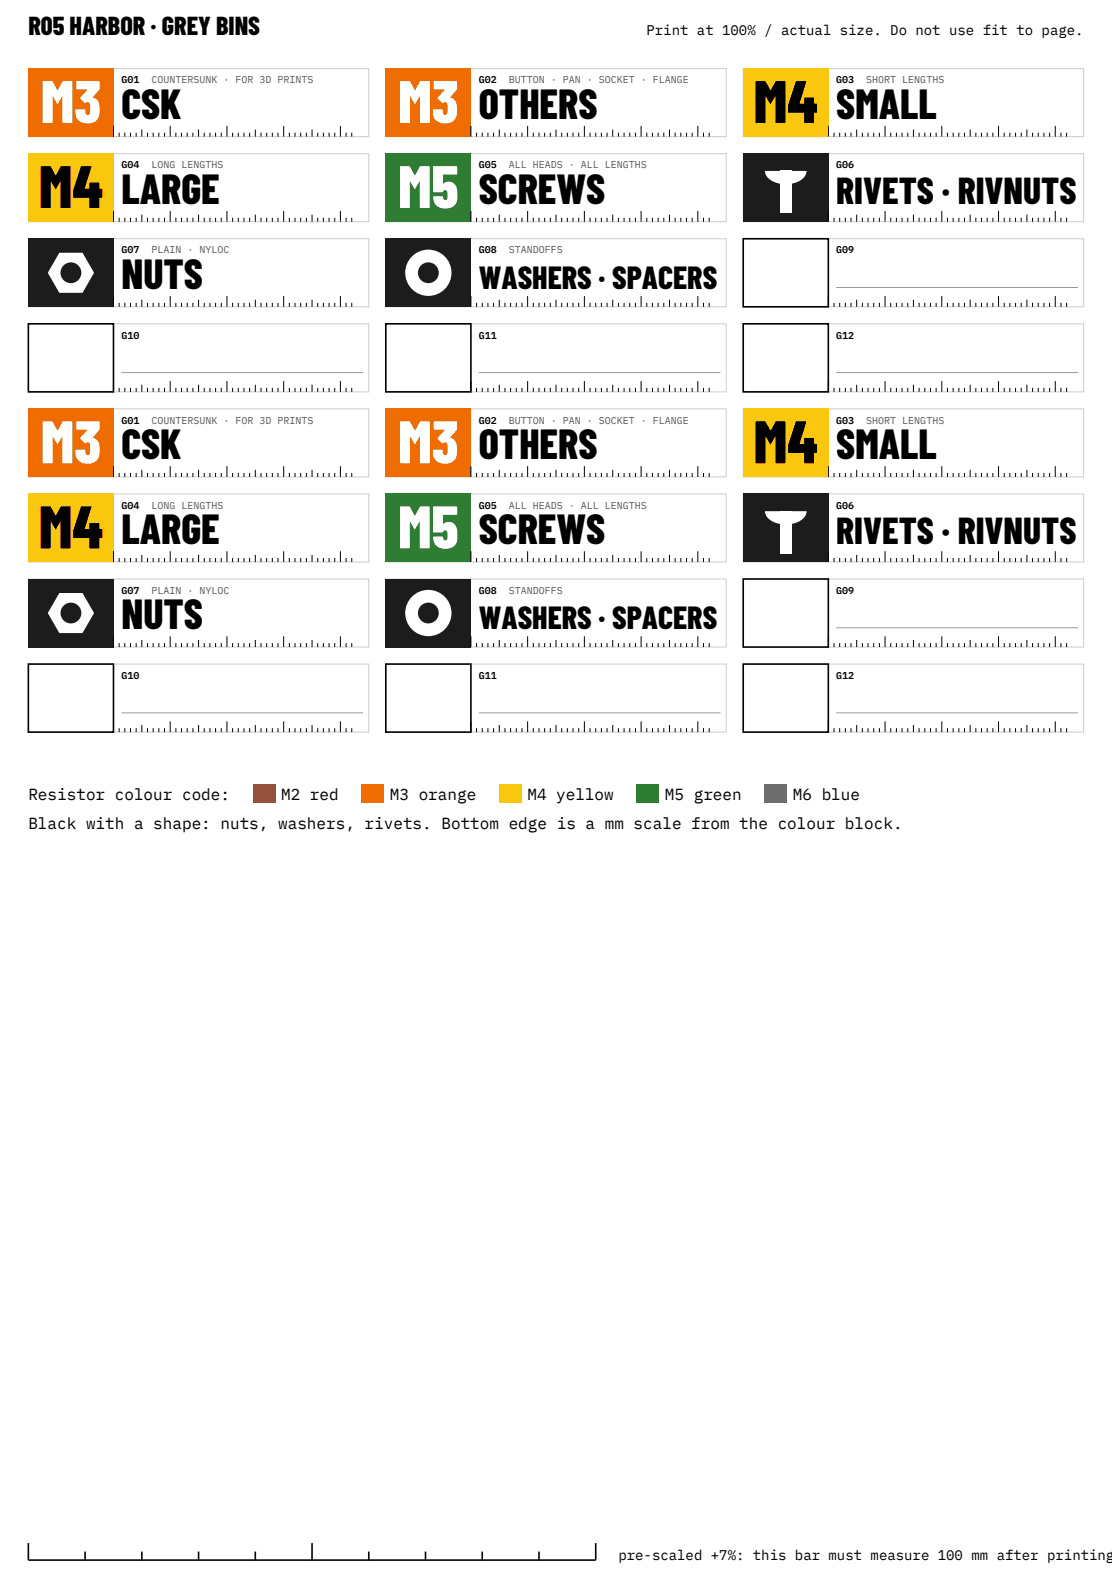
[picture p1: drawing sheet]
<svg xmlns="http://www.w3.org/2000/svg" width="210mm" height="297mm" viewBox="0 0 210 297" stroke-linecap="round" stroke-linejoin="round" font-family="sans-serif">
<path d="M5.4 13h64.2v12.8h-64.2z" fill="none" stroke="#ccc" stroke-width=".19"/>
<path d="M5.4 13h16v12.8h-16z" fill-rule="evenodd" fill="#ef6c00"/>
<g fill="none" stroke="#000" stroke-width=".19">
<path d="M21.4 23.8v2M22.5 25.1v.7M23.6 25.1v.7M24.6 25.1v.7M25.7 25.1v.7M26.8 24.5v1.3M27.9 25.1v.7M28.9 25.1v.7M30 25.1v.7M31.1 25.1v.7M32.1 23.8v2M33.2 25.1v.7"/>
<path d="M34.3 25.1v.7M35.4 25.1v.7M36.4 25.1v.7M37.5 24.5v1.3M38.6 25.1v.7M39.6 25.1v.7M40.7 25.1v.7M41.8 25.1v.7M42.9 23.8v2M43.9 25.1v.7M45 25.1v.7M46.1 25.1v.7"/>
<path d="M47.1 25.1v.7M48.2 24.5v1.3M49.3 25.1v.7M50.4 25.1v.7M51.4 25.1v.7M52.5 25.1v.7M53.6 23.8v2M54.6 25.1v.7M55.7 25.1v.7M56.8 25.1v.7M57.9 25.1v.7M58.9 24.5v1.3"/>
<path d="M60 25.1v.7M61.1 25.1v.7M62.1 25.1v.7M63.2 25.1v.7M64.3 23.8v2M65.4 25.1v.7M66.4 25.1v.7"/>
</g>
<path d="M72.9 13h64.2v12.8h-64.2z" fill="none" stroke="#ccc" stroke-width=".19"/>
<path d="M72.9 13h16v12.8h-16z" fill-rule="evenodd" fill="#ef6c00"/>
<g fill="none" stroke="#000" stroke-width=".19">
<path d="M88.9 23.8v2M90 25.1v.7M91.1 25.1v.7M92.1 25.1v.7M93.2 25.1v.7M94.3 24.5v1.3M95.4 25.1v.7M96.4 25.1v.7M97.5 25.1v.7M98.6 25.1v.7M99.6 23.8v2M100.7 25.1v.7"/>
<path d="M101.8 25.1v.7M102.9 25.1v.7M103.9 25.1v.7M105 24.5v1.3M106.1 25.1v.7M107.1 25.1v.7M108.2 25.1v.7M109.3 25.1v.7M110.4 23.8v2M111.4 25.1v.7M112.5 25.1v.7M113.6 25.1v.7"/>
<path d="M114.6 25.1v.7M115.7 24.5v1.3M116.8 25.1v.7M117.9 25.1v.7M118.9 25.1v.7M120 25.1v.7M121.1 23.8v2M122.1 25.1v.7M123.2 25.1v.7M124.3 25.1v.7M125.4 25.1v.7M126.4 24.5v1.3"/>
<path d="M127.5 25.1v.7M128.6 25.1v.7M129.6 25.1v.7M130.7 25.1v.7M131.8 23.8v2M132.9 25.1v.7M133.9 25.1v.7"/>
</g>
<path d="M140.4 13h64.2v12.8h-64.2z" fill="none" stroke="#ccc" stroke-width=".19"/>
<path d="M140.4 13h16v12.8h-16z" fill-rule="evenodd" fill="#f9c80e"/>
<g fill="none" stroke="#000" stroke-width=".19">
<path d="M156.4 23.8v2M157.5 25.1v.7M158.6 25.1v.7M159.6 25.1v.7M160.7 25.1v.7M161.8 24.5v1.3M162.9 25.1v.7M163.9 25.1v.7M165 25.1v.7M166.1 25.1v.7M167.1 23.8v2M168.2 25.1v.7"/>
<path d="M169.3 25.1v.7M170.4 25.1v.7M171.4 25.1v.7M172.5 24.5v1.3M173.6 25.1v.7M174.6 25.1v.7M175.7 25.1v.7M176.8 25.1v.7M177.9 23.8v2M178.9 25.1v.7M180 25.1v.7M181.1 25.1v.7"/>
<path d="M182.1 25.1v.7M183.2 24.5v1.3M184.3 25.1v.7M185.4 25.1v.7M186.4 25.1v.7M187.5 25.1v.7M188.6 23.8v2M189.6 25.1v.7M190.7 25.1v.7M191.8 25.1v.7M192.9 25.1v.7M193.9 24.5v1.3"/>
<path d="M195 25.1v.7M196.1 25.1v.7M197.1 25.1v.7M198.2 25.1v.7M199.3 23.8v2M200.4 25.1v.7M201.4 25.1v.7"/>
</g>
<path d="M5.4 29h64.2v12.9h-64.2z" fill="none" stroke="#ccc" stroke-width=".19"/>
<path d="M5.4 29h16v12.9h-16z" fill-rule="evenodd" fill="#f9c80e"/>
<g fill="none" stroke="#000" stroke-width=".19">
<path d="M21.4 39.9v2M32.1 39.9v2M42.9 39.9v2M53.6 39.9v2M64.3 39.9v2M22.5 41.1v.8M23.6 41.1v.8M24.6 41.1v.8M25.7 41.1v.8M26.8 40.6v1.3M27.9 41.1v.8M28.9 41.1v.8"/>
<path d="M30 41.1v.8M31.1 41.1v.8M33.2 41.1v.8M34.3 41.1v.8M35.4 41.1v.8M36.4 41.1v.8M37.5 40.6v1.3M38.6 41.1v.8M39.6 41.1v.8M40.7 41.1v.8M41.8 41.1v.8M43.9 41.1v.8"/>
<path d="M45 41.1v.8M46.1 41.1v.8M47.1 41.1v.8M48.2 40.6v1.3M49.3 41.1v.8M50.4 41.1v.8M51.4 41.1v.8M52.5 41.1v.8M54.6 41.1v.8M55.7 41.1v.8M56.8 41.1v.8M57.9 41.1v.8"/>
<path d="M58.9 40.6v1.3M60 41.1v.8M61.1 41.1v.8M62.1 41.1v.8M63.2 41.1v.8M65.4 41.1v.8M66.4 41.1v.8"/>
</g>
<path d="M72.9 29h64.2v12.9h-64.2z" fill="none" stroke="#ccc" stroke-width=".19"/>
<path d="M72.9 29h16v12.9h-16z" fill-rule="evenodd" fill="#2e7d32"/>
<g fill="none" stroke="#000" stroke-width=".19">
<path d="M88.9 39.9v2M99.6 39.9v2M110.4 39.9v2M121.1 39.9v2M131.8 39.9v2M90 41.1v.8M91.1 41.1v.8M92.1 41.1v.8M93.2 41.1v.8M94.3 40.6v1.3M95.4 41.1v.8M96.4 41.1v.8"/>
<path d="M97.5 41.1v.8M98.6 41.1v.8M100.7 41.1v.8M101.8 41.1v.8M102.9 41.1v.8M103.9 41.1v.8M105 40.6v1.3M106.1 41.1v.8M107.1 41.1v.8M108.2 41.1v.8M109.3 41.1v.8M111.4 41.1v.8"/>
<path d="M112.5 41.1v.8M113.6 41.1v.8M114.6 41.1v.8M115.7 40.6v1.3M116.8 41.1v.8M117.9 41.1v.8M118.9 41.1v.8M120 41.1v.8M122.1 41.1v.8M123.2 41.1v.8M124.3 41.1v.8M125.4 41.1v.8"/>
<path d="M126.4 40.6v1.3M127.5 41.1v.8M128.6 41.1v.8M129.6 41.1v.8M130.7 41.1v.8M132.9 41.1v.8M133.9 41.1v.8"/>
</g>
<path d="M140.4 29h64.2v12.9h-64.2z" fill="none" stroke="#ccc" stroke-width=".19"/>
<path d="M140.4 29h16v12.9h-16z" fill-rule="evenodd" fill="#1c1c1c"/>
<g fill="#fff">
<path d="M144.5 32.3h7.8a2.79 2.79 0 0 1-2.4 2.3 4.9 4.9 0 0 1-5.1-1.3z" fill-rule="evenodd"/>
<path d="M147.3 32.2h2.2v8.1h-2.2z" fill-rule="evenodd"/>
</g>
<g fill="none" stroke="#000" stroke-width=".19">
<path d="M156.4 39.9v2M167.1 39.9v2M177.9 39.9v2M188.6 39.9v2M199.3 39.9v2M157.5 41.1v.8M158.6 41.1v.8M159.6 41.1v.8M160.7 41.1v.8M161.8 40.6v1.3M162.9 41.1v.8M163.9 41.1v.8"/>
<path d="M165 41.1v.8M166.1 41.1v.8M168.2 41.1v.8M169.3 41.1v.8M170.4 41.1v.8M171.4 41.1v.8M172.5 40.6v1.3M173.6 41.1v.8M174.6 41.1v.8M175.7 41.1v.8M176.8 41.1v.8M178.9 41.1v.8"/>
<path d="M180 41.1v.8M181.1 41.1v.8M182.1 41.1v.8M183.2 40.6v1.3M184.3 41.1v.8M185.4 41.1v.8M186.4 41.1v.8M187.5 41.1v.8M189.6 41.1v.8M190.7 41.1v.8M191.8 41.1v.8M192.9 41.1v.8"/>
<path d="M193.9 40.6v1.3M195 41.1v.8M196.1 41.1v.8M197.1 41.1v.8M198.2 41.1v.8M200.4 41.1v.8M201.4 41.1v.8"/>
</g>
<path d="M5.4 45.1h64.2v12.9h-64.2z" fill="none" stroke="#ccc" stroke-width=".19"/>
<path d="M5.4 45.1h16v12.9h-16z" fill-rule="evenodd" fill="#1c1c1c"/>
<path d="M11.2 47.7l-2.2 3.8 2.2 3.8h4.4l2.2-3.8-2.2-3.8zM11.4 51.5a2 2 0 0 0 4 0 2 2 0 0 0-4 0z" fill-rule="evenodd" fill="#fff"/>
<g fill="none" stroke="#000" stroke-width=".19">
<path d="M21.4 55.9v2.1M22.5 57.2v.8M23.6 57.2v.8M24.6 57.2v.8M25.7 57.2v.8M26.8 56.6v1.4M27.9 57.2v.8M28.9 57.2v.8M30 57.2v.8M31.1 57.2v.8M32.1 55.9v2.1M33.2 57.2v.8"/>
<path d="M34.3 57.2v.8M35.4 57.2v.8M36.4 57.2v.8M37.5 56.6v1.4M38.6 57.2v.8M39.6 57.2v.8M40.7 57.2v.8M41.8 57.2v.8M42.9 55.9v2.1M43.9 57.2v.8M45 57.2v.8M46.1 57.2v.8"/>
<path d="M47.1 57.2v.8M48.2 56.6v1.4M49.3 57.2v.8M50.4 57.2v.8M51.4 57.2v.8M52.5 57.2v.8M53.6 55.9v2.1M54.6 57.2v.8M55.7 57.2v.8M56.8 57.2v.8M57.9 57.2v.8M58.9 56.6v1.4"/>
<path d="M60 57.2v.8M61.1 57.2v.8M62.1 57.2v.8M63.2 57.2v.8M64.3 55.9v2.1M65.4 57.2v.8M66.4 57.2v.8"/>
</g>
<path d="M72.9 45.1h64.2v12.9h-64.2z" fill="none" stroke="#ccc" stroke-width=".19"/>
<path d="M72.9 45.1h16v12.9h-16z" fill-rule="evenodd" fill="#1c1c1c"/>
<path d="M76.5 51.5a4.4 4.4 0 0 0 8.8 0 4.4 4.4 0 0 0-8.8 0zM78.9 51.5a2 2 0 0 0 4 0 2 2 0 0 0-4 0z" fill-rule="evenodd" fill="#fff"/>
<g fill="none" stroke="#000" stroke-width=".19">
<path d="M88.9 55.9v2.1M90 57.2v.8M91.1 57.2v.8M92.1 57.2v.8M93.2 57.2v.8M94.3 56.6v1.4M95.4 57.2v.8M96.4 57.2v.8M97.5 57.2v.8M98.6 57.2v.8M99.6 55.9v2.1M100.7 57.2v.8"/>
<path d="M101.8 57.2v.8M102.9 57.2v.8M103.9 57.2v.8M105 56.6v1.4M106.1 57.2v.8M107.1 57.2v.8M108.2 57.2v.8M109.3 57.2v.8M110.4 55.9v2.1M111.4 57.2v.8M112.5 57.2v.8M113.6 57.2v.8"/>
<path d="M114.6 57.2v.8M115.7 56.6v1.4M116.8 57.2v.8M117.9 57.2v.8M118.9 57.2v.8M120 57.2v.8M121.1 55.9v2.1M122.1 57.2v.8M123.2 57.2v.8M124.3 57.2v.8M125.4 57.2v.8M126.4 56.6v1.4"/>
<path d="M127.5 57.2v.8M128.6 57.2v.8M129.6 57.2v.8M130.7 57.2v.8M131.8 55.9v2.1M132.9 57.2v.8M133.9 57.2v.8M156.4 55.9v2.1M157.5 57.2v.8M158.6 57.2v.8M159.6 57.2v.8M160.7 57.2v.8"/>
<path d="M161.8 56.6v1.4M162.9 57.2v.8M163.9 57.2v.8M165 57.2v.8M166.1 57.2v.8M167.1 55.9v2.1M168.2 57.2v.8M169.3 57.2v.8M170.4 57.2v.8M171.4 57.2v.8M172.5 56.6v1.4M173.6 57.2v.8"/>
<path d="M174.6 57.2v.8M175.7 57.2v.8M176.8 57.2v.8M177.9 55.9v2.1M178.9 57.2v.8M180 57.2v.8M181.1 57.2v.8M182.1 57.2v.8M183.2 56.6v1.4M184.3 57.2v.8M185.4 57.2v.8M186.4 57.2v.8"/>
<path d="M187.5 57.2v.8M188.6 55.9v2.1M189.6 57.2v.8M190.7 57.2v.8M191.8 57.2v.8M192.9 57.2v.8M193.9 56.6v1.4M195 57.2v.8M196.1 57.2v.8M197.1 57.2v.8M198.2 57.2v.8M199.3 55.9v2.1"/>
<path d="M200.4 57.2v.8M201.4 57.2v.8M21.4 72v2M22.5 73.3v.7M23.6 73.3v.7M24.6 73.3v.7M25.7 73.3v.7M26.8 72.7v1.3M27.9 73.3v.7M28.9 73.3v.7M30 73.3v.7M31.1 73.3v.7"/>
<path d="M32.1 72v2M33.2 73.3v.7M34.3 73.3v.7M35.4 73.3v.7M36.4 73.3v.7M37.5 72.7v1.3M38.6 73.3v.7M39.6 73.3v.7M40.7 73.3v.7M41.8 73.3v.7M42.9 72v2M43.9 73.3v.7"/>
<path d="M45 73.3v.7M46.1 73.3v.7M47.1 73.3v.7M48.2 72.7v1.3M49.3 73.3v.7M50.4 73.3v.7M51.4 73.3v.7M52.5 73.3v.7M53.6 72v2M54.6 73.3v.7M55.7 73.3v.7M56.8 73.3v.7"/>
<path d="M57.9 73.3v.7M58.9 72.7v1.3M60 73.3v.7M61.1 73.3v.7M62.1 73.3v.7M63.2 73.3v.7M64.3 72v2M65.4 73.3v.7M66.4 73.3v.7M88.9 72v2M90 73.3v.7M91.1 73.3v.7"/>
<path d="M92.1 73.3v.7M93.2 73.3v.7M94.3 72.7v1.3M95.4 73.3v.7M96.4 73.3v.7M97.5 73.3v.7M98.6 73.3v.7M99.6 72v2M100.7 73.3v.7M101.8 73.3v.7M102.9 73.3v.7M103.9 73.3v.7"/>
<path d="M105 72.7v1.3M106.1 73.3v.7M107.1 73.3v.7M108.2 73.3v.7M109.3 73.3v.7M110.4 72v2M111.4 73.3v.7M112.5 73.3v.7M113.6 73.3v.7M114.6 73.3v.7M115.7 72.7v1.3M116.8 73.3v.7"/>
<path d="M117.9 73.3v.7M118.9 73.3v.7M120 73.3v.7M121.1 72v2M122.1 73.3v.7M123.2 73.3v.7M124.3 73.3v.7M125.4 73.3v.7M126.4 72.7v1.3M127.5 73.3v.7M128.6 73.3v.7M129.6 73.3v.7"/>
<path d="M130.7 73.3v.7M131.8 72v2M132.9 73.3v.7M133.9 73.3v.7M156.4 72v2M157.5 73.3v.7M158.6 73.3v.7M159.6 73.3v.7M160.7 73.3v.7M161.8 72.7v1.3M162.9 73.3v.7M163.9 73.3v.7"/>
<path d="M165 73.3v.7M166.1 73.3v.7M167.1 72v2M168.2 73.3v.7M169.3 73.3v.7M170.4 73.3v.7M171.4 73.3v.7M172.5 72.7v1.3M173.6 73.3v.7M174.6 73.3v.7M175.7 73.3v.7M176.8 73.3v.7"/>
<path d="M177.9 72v2M178.9 73.3v.7M180 73.3v.7M181.1 73.3v.7M182.1 73.3v.7M183.2 72.7v1.3M184.3 73.3v.7M185.4 73.3v.7M186.4 73.3v.7M187.5 73.3v.7M188.6 72v2M189.6 73.3v.7"/>
<path d="M190.7 73.3v.7M191.8 73.3v.7M192.9 73.3v.7M193.9 72.7v1.3M195 73.3v.7M196.1 73.3v.7M197.1 73.3v.7M198.2 73.3v.7M199.3 72v2M200.4 73.3v.7M201.4 73.3v.7"/>
</g>
<path d="M140.4 45.1h64.2v12.9h-64.2zM5.4 61.2h64.2v12.8h-64.2zM5.4 77.2h64.2v12.9h-64.2zM72.9 61.2h64.2v12.8h-64.2zM140.4 61.2h64.2v12.8h-64.2z" fill="none" stroke="#ccc" stroke-width=".19"/>
<path d="M140.4 45.1h16v12.9h-16zM5.4 61.2h16v12.8h-16zM72.9 61.2h16v12.8h-16zM140.4 61.2h16v12.8h-16z" fill="none" stroke="#000" stroke-width=".3"/>
<path d="M157.9 54.3h45.7M22.9 70.4h45.7M90.4 70.4h45.7M157.9 70.4h45.7" fill="none" stroke="#999" stroke-width=".19"/>
<path d="M5.4 77.2h16v12.9h-16z" fill-rule="evenodd" fill="#ef6c00"/>
<g fill="none" stroke="#000" stroke-width=".19">
<path d="M21.4 88.1v2M22.5 89.4v.7M23.6 89.4v.7M24.6 89.4v.7M25.7 89.4v.7M26.8 88.8v1.3M27.9 89.4v.7M28.9 89.4v.7M30 89.4v.7M31.1 89.4v.7M32.1 88.1v2M33.2 89.4v.7"/>
<path d="M34.3 89.4v.7M35.4 89.4v.7M36.4 89.4v.7M37.5 88.8v1.3M38.6 89.4v.7M39.6 89.4v.7M40.7 89.4v.7M41.8 89.4v.7M42.9 88.1v2M43.9 89.4v.7M45 89.4v.7M46.1 89.4v.7"/>
<path d="M47.1 89.4v.7M48.2 88.8v1.3M49.3 89.4v.7M50.4 89.4v.7M51.4 89.4v.7M52.5 89.4v.7M53.6 88.1v2M54.6 89.4v.7M55.7 89.4v.7M56.8 89.4v.7M57.9 89.4v.7M58.9 88.8v1.3"/>
<path d="M60 89.4v.7M61.1 89.4v.7M62.1 89.4v.7M63.2 89.4v.7M64.3 88.1v2M65.4 89.4v.7M66.4 89.4v.7"/>
</g>
<path d="M72.9 77.2h64.2v12.9h-64.2z" fill="none" stroke="#ccc" stroke-width=".19"/>
<path d="M72.9 77.2h16v12.9h-16z" fill-rule="evenodd" fill="#ef6c00"/>
<g fill="none" stroke="#000" stroke-width=".19">
<path d="M88.9 88.1v2M90 89.4v.7M91.1 89.4v.7M92.1 89.4v.7M93.2 89.4v.7M94.3 88.8v1.3M95.4 89.4v.7M96.4 89.4v.7M97.5 89.4v.7M98.6 89.4v.7M99.6 88.1v2M100.7 89.4v.7"/>
<path d="M101.8 89.4v.7M102.9 89.4v.7M103.9 89.4v.7M105 88.8v1.3M106.1 89.4v.7M107.1 89.4v.7M108.2 89.4v.7M109.3 89.4v.7M110.4 88.1v2M111.4 89.4v.7M112.5 89.4v.7M113.6 89.4v.7"/>
<path d="M114.6 89.4v.7M115.7 88.8v1.3M116.8 89.4v.7M117.9 89.4v.7M118.9 89.4v.7M120 89.4v.7M121.1 88.1v2M122.1 89.4v.7M123.2 89.4v.7M124.3 89.4v.7M125.4 89.4v.7M126.4 88.8v1.3"/>
<path d="M127.5 89.4v.7M128.6 89.4v.7M129.6 89.4v.7M130.7 89.4v.7M131.8 88.1v2M132.9 89.4v.7M133.9 89.4v.7"/>
</g>
<path d="M140.4 77.2h64.2v12.9h-64.2z" fill="none" stroke="#ccc" stroke-width=".19"/>
<path d="M140.4 77.2h16v12.9h-16z" fill-rule="evenodd" fill="#f9c80e"/>
<g fill="none" stroke="#000" stroke-width=".19">
<path d="M156.4 88.1v2M157.5 89.4v.7M158.6 89.4v.7M159.6 89.4v.7M160.7 89.4v.7M161.8 88.8v1.3M162.9 89.4v.7M163.9 89.4v.7M165 89.4v.7M166.1 89.4v.7M167.1 88.1v2M168.2 89.4v.7"/>
<path d="M169.3 89.4v.7M170.4 89.4v.7M171.4 89.4v.7M172.5 88.8v1.3M173.6 89.4v.7M174.6 89.4v.7M175.7 89.4v.7M176.8 89.4v.7M177.9 88.1v2M178.9 89.4v.7M180 89.4v.7M181.1 89.4v.7"/>
<path d="M182.1 89.4v.7M183.2 88.8v1.3M184.3 89.4v.7M185.4 89.4v.7M186.4 89.4v.7M187.5 89.4v.7M188.6 88.1v2M189.6 89.4v.7M190.7 89.4v.7M191.8 89.4v.7M192.9 89.4v.7M193.9 88.8v1.3"/>
<path d="M195 89.4v.7M196.1 89.4v.7M197.1 89.4v.7M198.2 89.4v.7M199.3 88.1v2M200.4 89.4v.7M201.4 89.4v.7"/>
</g>
<path d="M5.4 93.3h64.2v12.9h-64.2z" fill="none" stroke="#ccc" stroke-width=".19"/>
<path d="M5.4 93.3h16v12.9h-16z" fill-rule="evenodd" fill="#f9c80e"/>
<g fill="none" stroke="#000" stroke-width=".19">
<path d="M21.4 104.1v2.1M22.5 105.4v.8M23.6 105.4v.8M24.6 105.4v.8M25.7 105.4v.8M26.8 104.8v1.4M27.9 105.4v.8M28.9 105.4v.8M30 105.4v.8M31.1 105.4v.8M32.1 104.1v2.1M33.2 105.4v.8"/>
<path d="M34.3 105.4v.8M35.4 105.4v.8M36.4 105.4v.8M37.5 104.8v1.4M38.6 105.4v.8M39.6 105.4v.8M40.7 105.4v.8M41.8 105.4v.8M42.9 104.1v2.1M43.9 105.4v.8M45 105.4v.8M46.1 105.4v.8"/>
<path d="M47.1 105.4v.8M48.2 104.8v1.4M49.3 105.4v.8M50.4 105.4v.8M51.4 105.4v.8M52.5 105.4v.8M53.6 104.1v2.1M54.6 105.4v.8M55.7 105.4v.8M56.8 105.4v.8M57.9 105.4v.8M58.9 104.8v1.4"/>
<path d="M60 105.4v.8M61.1 105.4v.8M62.1 105.4v.8M63.2 105.4v.8M64.3 104.1v2.1M65.4 105.4v.8M66.4 105.4v.8"/>
</g>
<path d="M72.9 93.3h64.2v12.9h-64.2z" fill="none" stroke="#ccc" stroke-width=".19"/>
<path d="M72.9 93.3h16v12.9h-16z" fill-rule="evenodd" fill="#2e7d32"/>
<g fill="none" stroke="#000" stroke-width=".19">
<path d="M88.9 104.1v2.1M90 105.4v.8M91.1 105.4v.8M92.1 105.4v.8M93.2 105.4v.8M94.3 104.8v1.4M95.4 105.4v.8M96.4 105.4v.8M97.5 105.4v.8M98.6 105.4v.8M99.6 104.1v2.1M100.7 105.4v.8"/>
<path d="M101.8 105.4v.8M102.9 105.4v.8M103.9 105.4v.8M105 104.8v1.4M106.1 105.4v.8M107.1 105.4v.8M108.2 105.4v.8M109.3 105.4v.8M110.4 104.1v2.1M111.4 105.4v.8M112.5 105.4v.8M113.6 105.4v.8"/>
<path d="M114.6 105.4v.8M115.7 104.8v1.4M116.8 105.4v.8M117.9 105.4v.8M118.9 105.4v.8M120 105.4v.8M121.1 104.1v2.1M122.1 105.4v.8M123.2 105.4v.8M124.3 105.4v.8M125.4 105.4v.8M126.4 104.8v1.4"/>
<path d="M127.5 105.4v.8M128.6 105.4v.8M129.6 105.4v.8M130.7 105.4v.8M131.8 104.1v2.1M132.9 105.4v.8M133.9 105.4v.8"/>
</g>
<path d="M140.4 93.3h64.2v12.9h-64.2z" fill="none" stroke="#ccc" stroke-width=".19"/>
<path d="M140.4 93.3h16v12.9h-16z" fill-rule="evenodd" fill="#1c1c1c"/>
<g fill="#fff">
<path d="M144.5 96.6h7.8a2.79 2.79 0 0 1-2.4 2.3 4.9 4.9 0 0 1-5.1-1.3z" fill-rule="evenodd"/>
<path d="M147.3 96.5h2.2v8.1h-2.2z" fill-rule="evenodd"/>
</g>
<g fill="none" stroke="#000" stroke-width=".19">
<path d="M156.4 104.1v2.1M157.5 105.4v.8M158.6 105.4v.8M159.6 105.4v.8M160.7 105.4v.8M161.8 104.8v1.4M162.9 105.4v.8M163.9 105.4v.8M165 105.4v.8M166.1 105.4v.8M167.1 104.1v2.1M168.2 105.4v.8"/>
<path d="M169.3 105.4v.8M170.4 105.4v.8M171.4 105.4v.8M172.5 104.8v1.4M173.6 105.4v.8M174.6 105.4v.8M175.7 105.4v.8M176.8 105.4v.8M177.9 104.1v2.1M178.9 105.4v.8M180 105.4v.8M181.1 105.4v.8"/>
<path d="M182.1 105.4v.8M183.2 104.8v1.4M184.3 105.4v.8M185.4 105.4v.8M186.4 105.4v.8M187.5 105.4v.8M188.6 104.1v2.1M189.6 105.4v.8M190.7 105.4v.8M191.8 105.4v.8M192.9 105.4v.8M193.9 104.8v1.4"/>
<path d="M195 105.4v.8M196.1 105.4v.8M197.1 105.4v.8M198.2 105.4v.8M199.3 104.1v2.1M200.4 105.4v.8M201.4 105.4v.8"/>
</g>
<path d="M5.4 109.4h64.2v12.8h-64.2z" fill="none" stroke="#ccc" stroke-width=".19"/>
<path d="M5.4 109.4h16v12.8h-16z" fill-rule="evenodd" fill="#1c1c1c"/>
<path d="M11.2 112l-2.2 3.8 2.2 3.8h4.4l2.2-3.8-2.2-3.8zM11.4 115.8a2 2 0 0 0 4 0 2 2 0 0 0-4 0z" fill-rule="evenodd" fill="#fff"/>
<g fill="none" stroke="#000" stroke-width=".19">
<path d="M21.4 120.2v2M22.5 121.5v.7M23.6 121.5v.7M24.6 121.5v.7M25.7 121.5v.7M26.8 120.9v1.3M27.9 121.5v.7M28.9 121.5v.7M30 121.5v.7M31.1 121.5v.7M32.1 120.2v2M33.2 121.5v.7"/>
<path d="M34.3 121.5v.7M35.4 121.5v.7M36.4 121.5v.7M37.5 120.9v1.3M38.6 121.5v.7M39.6 121.5v.7M40.7 121.5v.7M41.8 121.5v.7M42.9 120.2v2M43.9 121.5v.7M45 121.5v.7M46.1 121.5v.7"/>
<path d="M47.1 121.5v.7M48.2 120.9v1.3M49.3 121.5v.7M50.4 121.5v.7M51.4 121.5v.7M52.5 121.5v.7M53.6 120.2v2M54.6 121.5v.7M55.7 121.5v.7M56.8 121.5v.7M57.9 121.5v.7M58.9 120.9v1.3"/>
<path d="M60 121.5v.7M61.1 121.5v.7M62.1 121.5v.7M63.2 121.5v.7M64.3 120.2v2M65.4 121.5v.7M66.4 121.5v.7"/>
</g>
<path d="M72.9 109.4h64.2v12.8h-64.2z" fill="none" stroke="#ccc" stroke-width=".19"/>
<path d="M72.9 109.4h16v12.8h-16z" fill-rule="evenodd" fill="#1c1c1c"/>
<path d="M76.5 115.8a4.4 4.4 0 0 0 8.8 0 4.4 4.4 0 0 0-8.8 0zM78.9 115.8a2 2 0 0 0 4 0 2 2 0 0 0-4 0z" fill-rule="evenodd" fill="#fff"/>
<g fill="none" stroke="#000" stroke-width=".19">
<path d="M21.4 136.3v2M22.5 137.6v.7M23.6 137.6v.7M24.6 137.6v.7M25.7 137.6v.7M26.8 137v1.3M27.9 137.6v.7M28.9 137.6v.7M30 137.6v.7M31.1 137.6v.7M32.1 136.3v2M33.2 137.6v.7"/>
<path d="M34.3 137.6v.7M35.4 137.6v.7M36.4 137.6v.7M37.5 137v1.3M38.6 137.6v.7M39.6 137.6v.7M40.7 137.6v.7M41.8 137.6v.7M42.9 136.3v2M43.9 137.6v.7M45 137.6v.7M46.1 137.6v.7"/>
<path d="M47.1 137.6v.7M48.2 137v1.3M49.3 137.6v.7M50.4 137.6v.7M51.4 137.6v.7M52.5 137.6v.7M53.6 136.3v2M54.6 137.6v.7M55.7 137.6v.7M56.8 137.6v.7M57.9 137.6v.7M58.9 137v1.3"/>
<path d="M60 137.6v.7M61.1 137.6v.7M62.1 137.6v.7M63.2 137.6v.7M64.3 136.3v2M65.4 137.6v.7M66.4 137.6v.7M88.9 120.2v2M88.9 136.3v2M90 121.5v.7M90 137.6v.7M91.1 121.5v.7"/>
<path d="M91.1 137.6v.7M92.1 121.5v.7M92.1 137.6v.7M93.2 121.5v.7M93.2 137.6v.7M94.3 120.9v1.3M94.3 137v1.3M95.4 121.5v.7M95.4 137.6v.7M96.4 121.5v.7M96.4 137.6v.7M97.5 121.5v.7"/>
<path d="M97.5 137.6v.7M98.6 121.5v.7M98.6 137.6v.7M99.6 120.2v2M99.6 136.3v2M100.7 121.5v.7M100.7 137.6v.7M101.8 121.5v.7M101.8 137.6v.7M102.9 121.5v.7M102.9 137.6v.7M103.9 121.5v.7"/>
<path d="M103.9 137.6v.7M105 120.9v1.3M105 137v1.3M106.1 121.5v.7M106.1 137.6v.7M107.1 121.5v.7M107.1 137.6v.7M108.2 121.5v.7M108.2 137.6v.7M109.3 121.5v.7M109.3 137.6v.7M110.4 120.2v2"/>
<path d="M110.4 136.3v2M111.4 121.5v.7M111.4 137.6v.7M112.5 121.5v.7M112.5 137.6v.7M113.6 121.5v.7M113.6 137.6v.7M114.6 121.5v.7M114.6 137.6v.7M115.7 120.9v1.3M115.7 137v1.3M116.8 121.5v.7"/>
<path d="M116.8 137.6v.7M117.9 121.5v.7M117.9 137.6v.7M118.9 121.5v.7M118.9 137.6v.7M120 121.5v.7M120 137.6v.7M121.1 120.2v2M121.1 136.3v2M122.1 121.5v.7M122.1 137.6v.7M123.2 121.5v.7"/>
<path d="M123.2 137.6v.7M124.3 121.5v.7M124.3 137.6v.7M125.4 121.5v.7M125.4 137.6v.7M126.4 120.9v1.3M126.4 137v1.3M127.5 121.5v.7M127.5 137.6v.7M128.6 121.5v.7M128.6 137.6v.7M129.6 121.5v.7"/>
<path d="M129.6 137.6v.7M130.7 121.5v.7M130.7 137.6v.7M131.8 120.2v2M131.8 136.3v2M132.9 121.5v.7M132.9 137.6v.7M133.9 121.5v.7M133.9 137.6v.7M156.4 120.2v2M156.4 136.3v2M157.5 121.5v.7"/>
<path d="M157.5 137.6v.7M158.6 121.5v.7M158.6 137.6v.7M159.6 121.5v.7M159.6 137.6v.7M160.7 121.5v.7M160.7 137.6v.7M161.8 120.9v1.3M161.8 137v1.3M162.9 121.5v.7M162.9 137.6v.7M163.9 121.5v.7"/>
<path d="M163.9 137.6v.7M165 121.5v.7M165 137.6v.7M166.1 121.5v.7M166.1 137.6v.7M167.1 120.2v2M167.1 136.3v2M168.2 121.5v.7M168.2 137.6v.7M169.3 121.5v.7M169.3 137.6v.7M170.4 121.5v.7"/>
<path d="M170.4 137.6v.7M171.4 121.5v.7M171.4 137.6v.7M172.5 120.9v1.3M172.5 137v1.3M173.6 121.5v.7M173.6 137.6v.7M174.6 121.5v.7M174.6 137.6v.7M175.7 121.5v.7M175.7 137.6v.7M176.8 121.5v.7"/>
<path d="M176.8 137.6v.7M177.9 120.2v2M177.9 136.3v2M178.9 121.5v.7M178.9 137.6v.7M180 121.5v.7M180 137.6v.7M181.1 121.5v.7M181.1 137.6v.7M182.1 121.5v.7M182.1 137.6v.7M183.2 120.9v1.3"/>
<path d="M183.2 137v1.3M184.3 121.5v.7M184.3 137.6v.7M185.4 121.5v.7M185.4 137.6v.7M186.4 121.5v.7M186.4 137.6v.7M187.5 121.5v.7M187.5 137.6v.7M188.6 120.2v2M188.6 136.3v2M189.6 121.5v.7"/>
<path d="M189.6 137.6v.7M190.7 121.5v.7M190.7 137.6v.7M191.8 121.5v.7M191.8 137.6v.7M192.9 121.5v.7M192.9 137.6v.7M193.9 120.9v1.3M193.9 137v1.3M195 121.5v.7M195 137.6v.7M196.1 121.5v.7"/>
<path d="M196.1 137.6v.7M197.1 121.5v.7M197.1 137.6v.7M198.2 121.5v.7M198.2 137.6v.7M199.3 120.2v2M199.3 136.3v2M200.4 121.5v.7M200.4 137.6v.7M201.4 121.5v.7M201.4 137.6v.7"/>
</g>
<path d="M140.4 109.4h64.2v12.8h-64.2zM5.4 125.5h64.2v12.8h-64.2zM72.9 125.5h64.2v12.8h-64.2zM140.4 125.5h64.2v12.8h-64.2z" fill="none" stroke="#ccc" stroke-width=".19"/>
<path d="M140.4 109.4h16v12.8h-16zM5.4 125.5h16v12.8h-16zM72.9 125.5h16v12.8h-16zM140.4 125.5h16v12.8h-16z" fill="none" stroke="#000" stroke-width=".3"/>
<path d="M157.9 118.6h45.7M22.9 134.7h45.7M90.4 134.7h45.7M157.9 134.7h45.7" fill="none" stroke="#999" stroke-width=".19"/>
<path d="M47.7 148.1h4.3v3.5h-4.3z" fill-rule="evenodd" fill="#d32f2f"/>
<path d="M68.3 148.1h4.3v3.5h-4.3z" fill-rule="evenodd" fill="#ef6c00"/>
<path d="M94.2 148.1h4.3v3.5h-4.3z" fill-rule="evenodd" fill="#f9c80e"/>
<path d="M120.2 148.1h4.3v3.5h-4.3z" fill-rule="evenodd" fill="#2e7d32"/>
<path d="M144.4 148.1h4.3v3.5h-4.3z" fill-rule="evenodd" fill="#1565c0"/>
<path d="M5.4 291.5v3.3h107.1v-3.3M16.1 293.1v1.7M26.8 293.1v1.7M37.5 293.1v1.7M48.2 293.1v1.7M58.9 291.5v3.3M69.6 293.1v1.7M80.4 293.1v1.7M91.1 293.1v1.7M101.8 293.1v1.7" fill="none" stroke="#000" stroke-width=".3"/>
<g font-size="11.3" fill="#fff">
<text x="7.7" y="23.2">M3</text>
<text x="75.2" y="23.2">M3</text>
<text x="75.2" y="39.3">M5</text>
<text x="7.7" y="87.5">M3</text>
<text x="75.2" y="87.5">M3</text>
<text x="75.2" y="103.6">M5</text>
</g>
<g font-size="11.3">
<text x="142.3" y="23.2">M4</text>
<text x="7.3" y="39.3">M4</text>
<text x="142.3" y="87.5">M4</text>
<text x="7.3" y="103.6">M4</text>
</g>
<g font-size="7.9">
<text x="22.9" y="22.5">CSK</text>
<text x="90.4" y="22.5">OTHERS</text>
<text x="157.9" y="22.5">SMALL</text>
<text x="22.9" y="38.6">LARGE</text>
<text x="90.4" y="38.6">SCREWS</text>
<text x="22.9" y="54.6">NUTS</text>
<text x="22.9" y="86.8">CSK</text>
<text x="90.4" y="86.8">OTHERS</text>
<text x="157.9" y="86.8">SMALL</text>
<text x="22.9" y="102.9">LARGE</text>
<text x="90.4" y="102.9">SCREWS</text>
<text x="22.9" y="118.9">NUTS</text>
</g>
<g font-size="7.1">
<text x="157.9" y="38.6">RIVETS · RIVNUTS</text>
<text x="157.9" y="102.9">RIVETS · RIVNUTS</text>
</g>
<g font-size="6">
<text x="90.4" y="54.6">WASHERS · SPACERS</text>
<text x="90.4" y="118.9">WASHERS · SPACERS</text>
</g>
<text font-size="4.9" x="5.4" y="6.5">R05 HARBOR · GREY BINS</text>
<g font-size="3">
<text x="5.4" y="151.2">Resistor colour code:</text>
<text x="53.1" y="151.2">M2 red</text>
<text x="73.6" y="151.2">M3 orange</text>
<text x="99.6" y="151.2">M4 yellow</text>
<text x="125.6" y="151.2">M5 green</text>
<text x="149.7" y="151.2">M6 blue</text>
<text x="5.4" y="156.5">Black with a shape: nuts, washers, rivets. Bottom edge is a mm scale from the colour block.</text>
</g>
<g font-size="2.6">
<text x="122.1" y="6.5">Print at 100% / actual size. Do not use fit to page.</text>
<text x="116.8" y="294.8">pre-scaled +7%: this bar must measure 100 mm after printing</text>
</g>
<g font-size="1.9">
<text x="22.9" y="15.7">G01</text>
<text x="90.4" y="15.7">G02</text>
<text x="157.9" y="15.7">G03</text>
<text x="22.9" y="31.8">G04</text>
<text x="90.4" y="31.8">G05</text>
<text x="157.9" y="31.8">G06</text>
<text x="22.9" y="47.9">G07</text>
<text x="90.4" y="47.9">G08</text>
<text x="157.9" y="47.9">G09</text>
<text x="22.9" y="64">G10</text>
<text x="90.4" y="64">G11</text>
<text x="157.9" y="64">G12</text>
<text x="22.9" y="80">G01</text>
<text x="90.4" y="80">G02</text>
<text x="157.9" y="80">G03</text>
<text x="22.9" y="96.1">G04</text>
<text x="90.4" y="96.1">G05</text>
<text x="157.9" y="96.1">G06</text>
<text x="22.9" y="112.2">G07</text>
<text x="90.4" y="112.2">G08</text>
<text x="157.9" y="112.2">G09</text>
<text x="22.9" y="128.2">G10</text>
<text x="90.4" y="128.2">G11</text>
<text x="157.9" y="128.2">G12</text>
</g>
<g font-size="1.9" fill="#595959">
<text x="28.6" y="15.7">COUNTERSUNK · FOR 3D PRINTS</text>
<text x="96.1" y="15.7">BUTTON · PAN · SOCKET · FLANGE</text>
<text x="163.6" y="15.7">SHORT LENGTHS</text>
<text x="28.6" y="31.8">LONG LENGTHS</text>
<text x="96.1" y="31.8">ALL HEADS · ALL LENGTHS</text>
<text x="28.6" y="47.9">PLAIN · NYLOC</text>
<text x="96.1" y="47.9">STANDOFFS</text>
<text x="28.6" y="80">COUNTERSUNK · FOR 3D PRINTS</text>
<text x="96.1" y="80">BUTTON · PAN · SOCKET · FLANGE</text>
<text x="163.6" y="80">SHORT LENGTHS</text>
<text x="28.6" y="96.1">LONG LENGTHS</text>
<text x="96.1" y="96.1">ALL HEADS · ALL LENGTHS</text>
<text x="28.6" y="112.2">PLAIN · NYLOC</text>
<text x="96.1" y="112.2">STANDOFFS</text>
</g>
</svg>
